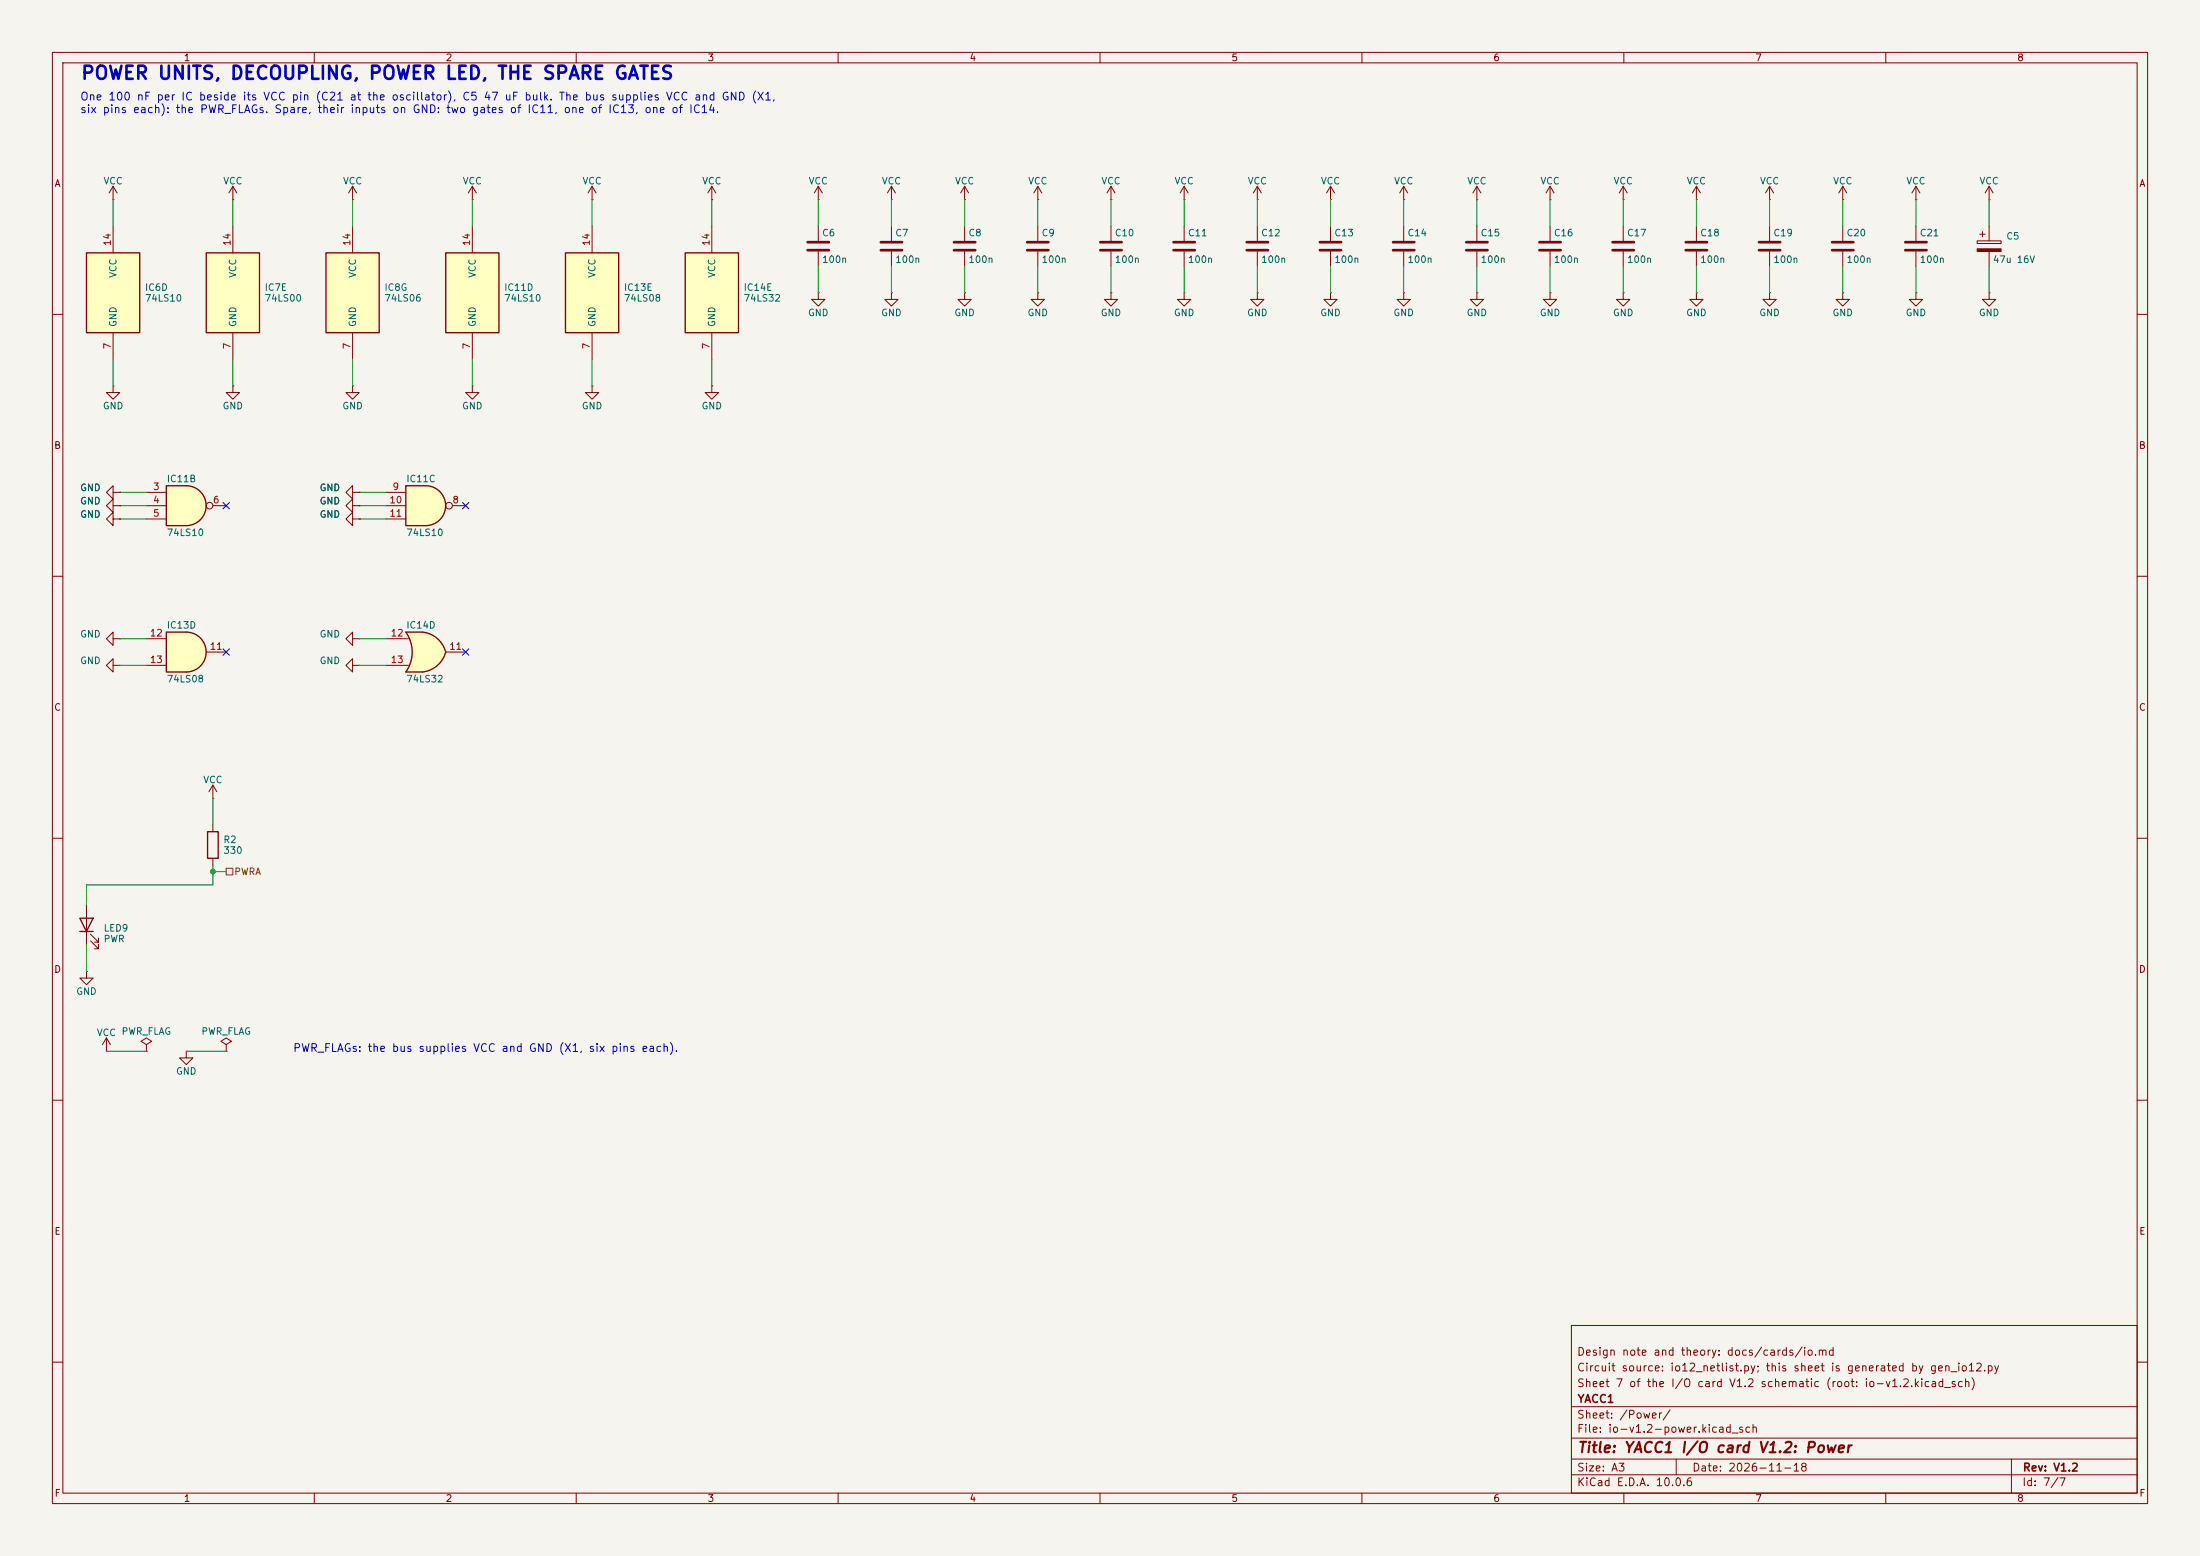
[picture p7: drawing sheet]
<svg xmlns="http://www.w3.org/2000/svg" width="420mm" height="297mm" viewBox="0 0 420 297" stroke-linecap="round" stroke-linejoin="round" font-family="sans-serif">
<path d="M0 0h420v297h-420z" fill="#f5f4ef" stroke="#f5f4ef" stroke-width=".19"/>
<g fill="none" stroke="#840000" stroke-width=".19">
<path d="M10 10h400v277h-400zM12 12h396v273h-396zM60 10v2M110 10v2M160 10v2M210 10v2M260 10v2M310 10v2M360 10v2M21.6 38.1h.1M21.6 35.6l-.8 1.2M21.6 35.6l.8 1.2"/>
<path d="M21.6 35.6v2.5M44.4 38.1h.1M44.4 35.6l-.7 1.2M44.4 35.6l.8 1.2M44.4 35.6v2.5M67.3 38.1h.1M67.3 35.6l-.8 1.2M67.3 35.6l.8 1.2M67.3 35.6v2.5M135.9 38.1h.1M135.9 35.6l-.8 1.2M135.9 35.6l.8 1.2"/>
<path d="M135.9 35.6v2.5M170.2 38.1h.1M170.2 35.6l-.8 1.2M170.2 35.6l.7 1.2M170.2 35.6v2.5M156.2 55.9v1.3h1.3l-1.3 1.2-1.3-1.2h1.3M156.2 55.9h.1M156.2 43.2v2.8M156.2 48v2.8M351.8 43.2v2.8M351.8 48v2.8M379.7 55.9v1.3h1.3l-1.3 1.2-1.2-1.2h1.2"/>
<path d="M379.7 55.9h.1M10 60h2M408 60h2M10 110h2M408 110h2M10 160h2M408 160h2M10 210h2M408 210h2M300 253h108v32h-108zM10 260h2M300 278.5h108"/>
<path d="M300 274.5h108M300 268.5h108M320 278.5v3M384 278.5v6.5M408 260h2M60 285v2M110 285v2M160 285v2M210 285v2M260 285v2M300 281.5h108M310 285v2"/>
<path d="M360 285v2"/>
</g>
<path d="M154.2 46.2h4M154.2 47.8h4M349.8 46.2h4M349.8 47.8h4" fill="none" stroke="#840000" stroke-width=".51"/>
<path d="M16.5 48.3h10.2v15.2h-10.2z" fill="#ffffc2"/>
<path d="M16.5 48.3h10.2v15.2h-10.2z" fill="none" stroke="#840000" stroke-width=".25"/>
<path d="M379.7 38.1h.1M379.7 35.6l-.7 1.2M379.7 35.6l.8 1.2M379.7 35.6v2.5M21.6 43.2v5.1M21.6 63.5v5.1" fill="none" stroke="#840000" stroke-width=".19"/>
<path d="M39.4 48.3h10.1v15.2h-10.1z" fill="#ffffc2"/>
<path d="M39.4 48.3h10.1v15.2h-10.1z" fill="none" stroke="#840000" stroke-width=".25"/>
<g fill="none" stroke="#840000" stroke-width=".19">
<path d="M90.2 38.1h.1M90.2 35.6l-.8 1.2M90.2 35.6l.7 1.2M90.2 35.6v2.5M113 38.1h.1M113 35.6l-.7 1.2M113 35.6l.8 1.2M113 35.6v2.5M365.8 38.1h.1M365.8 35.6l-.8 1.2M365.8 35.6l.7 1.2M365.8 35.6v2.5"/>
<path d="M44.4 43.2v5.1M337.8 55.9v1.3h1.3l-1.3 1.2-1.3-1.2h1.3M337.8 55.9h.1M337.8 43.2v2.8M337.8 48v2.8M351.8 55.9v1.3h1.3l-1.3 1.2-1.3-1.2h1.3M351.8 55.9h.1M377.4 46h4.6v.5h-4.6zM378 44.7h1M378.5 44.2v1M379.7 43.2v2.8M379.7 48v2.8"/>
<path d="M21.6 73.7v1.2h1.3l-1.3 1.3-1.3-1.3h1.3M21.6 73.7h.1M44.4 73.7v1.2h1.3l-1.3 1.3-1.2-1.3h1.2M44.4 73.7h.1M44.4 63.5v5.1"/>
</g>
<path d="M377.4 47.5h4.6v.5h-4.6z" fill="#840000" stroke="#840000" stroke-width=".19"/>
<path d="M335.8 46.2h4.1M335.8 47.8h4.1" fill="none" stroke="#840000" stroke-width=".51"/>
<path d="M62.2 48.3h10.2v15.2h-10.2z" fill="#ffffc2"/>
<path d="M62.2 48.3h10.2v15.2h-10.2z" fill="none" stroke="#840000" stroke-width=".25"/>
<path d="M67.3 43.2v5.1M365.8 55.9v1.3h1.2l-1.2 1.2-1.3-1.2h1.3M365.8 55.9h.1M67.3 63.5v5.1" fill="none" stroke="#840000" stroke-width=".19"/>
<path d="M85.1 48.3h10.1v15.2h-10.1z" fill="#ffffc2"/>
<path d="M85.1 48.3h10.1v15.2h-10.1z" fill="none" stroke="#840000" stroke-width=".25"/>
<path d="M90.2 43.2v5.1M365.8 43.2v2.8M365.8 48v2.8M67.3 73.7v1.2h1.3l-1.3 1.3-1.3-1.3h1.3M67.3 73.7h.1M90.2 73.7v1.2h1.2l-1.2 1.3-1.3-1.3h1.3M90.2 73.7h.1M90.2 63.5v5.1" fill="none" stroke="#840000" stroke-width=".19"/>
<path d="M363.7 46.2h4.1M363.7 47.8h4.1" fill="none" stroke="#840000" stroke-width=".51"/>
<path d="M107.9 48.3h10.2v15.2h-10.2z" fill="#ffffc2"/>
<path d="M107.9 48.3h10.2v15.2h-10.2z" fill="none" stroke="#840000" stroke-width=".25"/>
<path d="M113 43.2v5.1M323.8 55.9v1.3h1.3l-1.3 1.2-1.2-1.2h1.2M323.8 55.9h.1M113 73.7v1.2h1.3l-1.3 1.3-1.2-1.3h1.2M113 73.7h.1M113 63.5v5.1" fill="none" stroke="#840000" stroke-width=".19"/>
<path d="M130.8 48.3h10.2v15.2h-10.2z" fill="#ffffc2"/>
<path d="M130.8 48.3h10.2v15.2h-10.2zM39.6 158.8h2.1v5h-2.1z" fill="none" stroke="#840000" stroke-width=".25"/>
<g fill="none" stroke="#840000" stroke-width=".19">
<path d="M281.9 38.1h.1M281.9 35.6l-.7 1.2M281.9 35.6l.8 1.2M281.9 35.6v2.5M309.9 38.1h.1M309.9 35.6l-.8 1.2M309.9 35.6l.7 1.2M309.9 35.6v2.5M323.8 38.1h.1M323.8 35.6v2.5M323.8 35.6l-.7 1.2M323.8 35.6l.8 1.2"/>
<path d="M135.9 43.2v5.1M309.9 55.9v1.3h1.2l-1.2 1.2-1.3-1.2h1.3M309.9 55.9h.1M309.9 43.2v2.8M309.9 48v2.8M323.8 43.2v2.8M323.8 48v2.8M135.9 73.7v1.2h1.3l-1.3 1.3-1.3-1.3h1.3M135.9 73.7h.1M135.9 63.5v5.1M21.6 94v-1.3l-1.3 1.3 1.3 1.3v-1.3h1.3M22.9 94h.1"/>
<path d="M40.6 157.5v1.3M40.6 163.8v1.3M20.3 198.1l-.7 1.3M20.3 198.1l.8 1.3M20.3 198.1v2.6M27.9 199.4l1.1-.6-1.1-.7-1 .7 1 .6v1.3M43.2 199.4l1-.6-1-.7-1 .7 1 .6v1.3M20.3 200.7h.1M27.9 200.7h.1M35.6 200.7v1.2h1.2l-1.2 1.3-1.3-1.3h1.3M35.6 200.7h.1M43.2 200.7h.1"/>
</g>
<path d="M307.8 46.2h4.1M307.8 47.8h4.1M321.8 46.2h4.1M321.8 47.8h4.1" fill="none" stroke="#840000" stroke-width=".51"/>
<path d="M35.6 92.7a3.8 3.8 0 0 1 3.8 3.8 3.8 3.8 0 0 1-3.8 3.8z" fill="#ffffc2" stroke="#ffffc2" stroke-width=".19"/>
<path d="M31.7 92.7h3.9v7.6h-3.9z" fill="#ffffc2"/>
<path d="M31.7 92.7h3.9a3.8 3.8 0 0 1 3.8 3.8 3.8 3.8 0 0 1-3.8 3.8h-3.9z" fill="none" stroke="#840000" stroke-width=".25"/>
<g fill="none" stroke="#840000" stroke-width=".19">
<path d="M254 38.1h.1M254 35.6l-.8 1.2M254 35.6l.8 1.2M254 35.6v2.5M254 55.9v1.3h1.3l-1.3 1.2-1.3-1.2h1.3M254 55.9h.1M254 43.2v2.8M254 48v2.8M281.9 55.9v1.3h1.3l-1.3 1.2-1.2-1.2h1.2M281.9 55.9h.1M281.9 43.2v2.8M281.9 48v2.8"/>
<path d="M21.6 96.5v-1.2l-1.3 1.2 1.3 1.3v-1.3h1.3M21.6 99.1v-1.3l-1.3 1.3 1.3 1.2v-1.2h1.3M22.9 96.5h.1M22.9 99.1h.1M27.9 94h3.8M27.9 96.5h3.8M27.9 99.1h3.8M40.6 96.5h2.6M67.3 94v-1.3l-1.3 1.3 1.3 1.3v-1.3h1.3M68.6 94h.1"/>
<circle cx="40" cy="96.5" r=".63"/>
</g>
<path d="M252 46.2h4M252 47.8h4M279.9 46.2h4.1M279.9 47.8h4.1" fill="none" stroke="#840000" stroke-width=".51"/>
<path d="M81.3 92.7a3.8 3.8 0 0 1 3.8 3.8 3.8 3.8 0 0 1-3.8 3.8z" fill="#ffffc2" stroke="#ffffc2" stroke-width=".19"/>
<path d="M77.5 92.7h3.8v7.6h-3.8z" fill="#ffffc2"/>
<path d="M77.5 92.7h3.8a3.8 3.8 0 0 1 3.8 3.8 3.8 3.8 0 0 1-3.8 3.8h-3.8z" fill="none" stroke="#840000" stroke-width=".25"/>
<g fill="none" stroke="#840000" stroke-width=".19">
<path d="M268 38.1h.1M268 35.6v2.5M268 35.6l-.8 1.2M268 35.6l.7 1.2M295.9 38.1h.1M295.9 35.6l-.8 1.2M295.9 35.6l.8 1.2M295.9 35.6v2.5M268 55.9v1.3h1.2l-1.2 1.2-1.3-1.2h1.3M268 55.9h.1M268 43.2v2.8M268 48v2.8"/>
<path d="M295.9 55.9v1.3h1.3l-1.3 1.2-1.3-1.2h1.3M295.9 55.9h.1M67.3 96.5v-1.2l-1.3 1.2 1.3 1.3v-1.3h1.3M67.3 99.1v-1.3l-1.3 1.3 1.3 1.2v-1.2h1.3M68.6 96.5h.1M68.6 99.1h.1M73.7 96.5h3.8M73.7 94h3.8M73.7 99.1h3.8M86.4 96.5h2.5M40.6 152.4h.1M40.6 149.9l-.7 1.2"/>
<path d="M40.6 149.9l.8 1.2M40.6 149.9v2.5"/>
<circle cx="85.7" cy="96.5" r=".63"/>
</g>
<path d="M265.9 46.2h4.1M265.9 47.8h4.1" fill="none" stroke="#840000" stroke-width=".51"/>
<path d="M35.6 120.7a3.8 3.8 0 0 1 3.8 3.8 3.8 3.8 0 0 1-3.8 3.8z" fill="#ffffc2" stroke="#ffffc2" stroke-width=".19"/>
<path d="M31.7 120.7h3.9v7.6h-3.9z" fill="#ffffc2"/>
<path d="M31.7 120.7h3.9a3.8 3.8 0 0 1 3.8 3.8 3.8 3.8 0 0 1-3.8 3.8h-3.9z" fill="none" stroke="#840000" stroke-width=".25"/>
<path d="M295.9 43.2v2.8M295.9 48v2.8M21.6 121.9v-1.2l-1.3 1.2 1.3 1.3v-1.3h1.3M21.6 127v-1.3l-1.3 1.3 1.3 1.3v-1.3h1.3M22.9 121.9h.1M22.9 127h.1M27.9 121.9h3.8M27.9 127h3.8M39.4 124.5h3.8" fill="none" stroke="#840000" stroke-width=".19"/>
<path d="M293.9 46.2h4M293.9 47.8h4" fill="none" stroke="#840000" stroke-width=".51"/>
<path d="M77.5 120.7h3.1M77.5 128.3h3.1" fill="none" stroke="#ffffc2" stroke-width=".19"/>
<g fill="#ffffc2" stroke="#ffffc2" stroke-width=".19">
<path d="M80.1 123.1l5 1.4a5.2 5.2 0 0 1-4.4 3.8z"/>
<path d="M80.7 120.7a5.1 5.1 0 0 1 4.4 3.8l-5 1.3z"/>
</g>
<path d="M77.5 120.7h3.1v7.6h-3.1a6.7 6.7 0 0 0 0-7.6z" fill="#ffffc2"/>
<path d="M77.5 120.7h3.1a5.1 5.1 0 0 1 4.5 3.8 5.2 5.2 0 0 1-4.4 3.8h-3.2a6.6 6.6 0 0 0 0-7.6zM15.2 175.3h2.6l-1.3 2.5zM15.2 177.8h2.6" fill="none" stroke="#840000" stroke-width=".25"/>
<g fill="none" stroke="#840000" stroke-width=".19">
<path d="M156.2 38.1h.1M156.2 35.6l-.8 1.2M156.2 35.6l.8 1.2M156.2 35.6v2.5M184.1 38.1h.1M184.1 35.6l-.7 1.2M184.1 35.6l.8 1.2M184.1 35.6v2.5M198.1 38.1h.1M198.1 35.6l-.7 1.2M198.1 35.6l.8 1.2M198.1 35.6v2.5"/>
<path d="M212.1 38.1h.1M212.1 35.6v2.5M212.1 35.6l-.8 1.2M212.1 35.6l.8 1.2M226.1 38.1h.1M226.1 35.6l-.8 1.2M226.1 35.6l.7 1.2M226.1 35.6v2.5M240 38.1h.1M240 35.6v2.5M240 35.6l-.7 1.2M240 35.6l.8 1.2"/>
<path d="M337.8 38.1h.1M337.8 35.6l-.7 1.2M337.8 35.6l.8 1.2M337.8 35.6v2.5M351.8 38.1h.1M351.8 35.6l-.8 1.2M351.8 35.6l.8 1.2M351.8 35.6v2.5M170.2 55.9v1.3h1.2l-1.2 1.2-1.3-1.2h1.3M170.2 55.9h.1M170.2 43.2v2.8M170.2 48v2.8"/>
<path d="M184.1 55.9v1.3h1.3l-1.3 1.2-1.2-1.2h1.2M184.1 55.9h.1M184.1 43.2v2.8M184.1 48v2.8M198.1 55.9v1.3h1.3l-1.3 1.2-1.3-1.2h1.3M198.1 55.9h.1M198.1 43.2v2.8M198.1 48v2.8M212.1 55.9v1.3h1.3l-1.3 1.2-1.3-1.2h1.3M212.1 55.9h.1M212.1 43.2v2.8M212.1 48v2.8"/>
<path d="M226.1 55.9v1.3h1.2l-1.2 1.2-1.3-1.2h1.3M226.1 55.9h.1M226.1 43.2v2.8M226.1 48v2.8M240 55.9v1.3h1.3l-1.3 1.2-1.2-1.2h1.2M240 55.9h.1M240 43.2v2.8M240 48v2.8M22.9 94h.1M22.9 96.5h.1M22.9 99.1h.1M68.6 94h.1"/>
<path d="M68.6 96.5h.1M68.6 99.1h.1M67.3 121.9v-1.2l-1.3 1.2 1.3 1.3v-1.3h1.3M67.3 127v-1.3l-1.3 1.3 1.3 1.3v-1.3h1.3M68.6 121.9h.1M68.6 127h.1M73.7 121.9h4.3M73.7 127h4.3M85.1 124.5h3.8M16.5 172.7v7.6M17.3 179.6l1.5 1.5v-.8v.8h-.8M17.3 178.3l1.5 1.5v-.7v.7h-.8"/>
<path d="M16.5 185.4v1.3h1.3l-1.3 1.3-1.3-1.3h1.3M16.5 185.4h.1"/>
</g>
<path d="M168.1 46.2h4.1M168.1 47.8h4.1M182.1 46.2h4.1M182.1 47.8h4.1M196.1 46.2h4.1M196.1 47.8h4.1M210.1 46.2h4M210.1 47.8h4M224 46.2h4.1M224 47.8h4.1M238 46.2h4.1M238 47.8h4.1" fill="none" stroke="#840000" stroke-width=".51"/>
<path d="M43.2 165.7h1.2v1.3h-1.2z" fill="none" stroke="#725600" stroke-width=".19"/>
<g fill="none" stroke="#009600" stroke-width=".19">
<path d="M21.6 38.1v5.1M44.4 38.1v5.1M67.3 38.1v5.1M90.2 38.1v5.1M113 38.1v5.1M135.9 38.1v5.1M156.2 38.1v5.1M170.2 38.1v5.1M184.1 38.1v5.1M198.1 38.1v5.1M212.1 38.1v5.1M226.1 38.1v5.1"/>
<path d="M240 38.1v5.1M254 38.1v5.1M268 38.1v5.1M281.9 38.1v5.1M295.9 38.1v5.1M309.9 38.1v5.1M323.8 38.1v5.1M337.8 38.1v5.1M351.8 38.1v5.1M365.8 38.1v5.1M379.7 38.1v5.1M156.2 50.8v5.1"/>
<path d="M170.2 50.8v5.1M184.1 50.8v5.1M198.1 50.8v5.1M212.1 50.8v5.1M226.1 50.8v5.1M240 50.8v5.1M254 50.8v5.1M268 50.8v5.1M281.9 50.8v5.1M295.9 50.8v5.1M309.9 50.8v5.1M323.8 50.8v5.1"/>
<path d="M337.8 50.8v5.1M351.8 50.8v5.1M365.8 50.8v5.1M379.7 50.8v5.1M21.6 68.6v5.1M44.4 68.6v5.1M67.3 68.6v5.1M90.2 68.6v5.1M113 68.6v5.1M135.9 68.6v5.1M22.9 94h5M22.9 96.5h5"/>
<path d="M22.9 99.1h5M68.6 94h5.1M68.6 96.5h5.1M68.6 99.1h5.1M22.9 127h5M22.9 121.9h5M68.6 127h5.1M68.6 121.9h5.1M40.6 152.4v5.1M40.6 165.1v3.8h-24.1v3.8M40.6 166.4h2.6M16.5 180.3v5.1"/>
<path d="M20.3 200.7h7.6M35.6 200.7h7.6"/>
</g>
<path d="M42.6 95.9l1.2 1.2M43.8 95.9l-1.2 1.2M88.3 95.9l1.2 1.2M89.5 95.9l-1.2 1.2M42.6 123.9l1.2 1.2M43.8 123.9l-1.2 1.2M88.3 123.9l1.2 1.2M89.5 123.9l-1.2 1.2" fill="none" stroke="#000084" stroke-width=".19"/>
<circle cx="40.6" cy="166.4" r=".46" fill="#009600" stroke="#009600" stroke-width=".19"/>
<text font-size="2.5" fill="#0000c2" x="15.3" y="15.8">POWER UNITS, DECOUPLING, POWER LED, THE SPARE GATES</text>
<text font-size="2" fill="#840000" x="301" y="277.8">Title: YACC1 I/O card V1.2: Power</text>
<g font-size="1.5" fill="#0000c2">
<text x="15.2" y="19.5">One 100 nF per IC beside its VCC pin (C21 at the oscillator), C5 47 uF bulk. The bus supplies VCC and GND (X1,</text>
<text x="15.2" y="22">six pins each): the PWR_FLAGs. Spare, their inputs on GND: two gates of IC11, one of IC13, one of IC14.</text>
<text x="55.8" y="201.2">PWR_FLAGs: the bus supplies VCC and GND (X1, six pins each).</text>
</g>
<g font-size="1.5" fill="#840000">
<text x="300.9" y="262.1">Circuit source: io12_netlist.py; this sheet is generated by gen_io12.py</text>
<text x="300.9" y="259.1">Design note and theory: docs/cards/io.md</text>
<text x="300.9" y="265.1">Sheet 7 of the I/O card V1.2 schematic (root: io-v1.2.kicad_sch)</text>
<text x="301" y="268.1">YACC1</text>
<text x="300.9" y="273.8">File: io-v1.2-power.kicad_sch</text>
<text x="300.9" y="271.1">Sheet: /Power/</text>
<text x="300.9" y="281.2">Size: A3</text>
<text x="322.9" y="281.2">Date: 2026-11-18</text>
<text x="386" y="281.2">Rev: V1.2</text>
<text x="300.9" y="284">KiCad E.D.A. 10.0.6</text>
<text x="385.9" y="284">Id: 7/7</text>
</g>
<g font-size="1.3" fill="#840000">
<text x="35" y="12">1</text>
<text x="85" y="12">2</text>
<text x="135" y="12">3</text>
<text x="185" y="12">4</text>
<text x="235" y="12">5</text>
<text x="285" y="12">6</text>
<text x="335" y="12">7</text>
<text x="385" y="12">8</text>
<text x="10.3" y="36">A</text>
<text x="408.3" y="36">A</text>
<text x="10.2" y="86">B</text>
<text x="408.2" y="86">B</text>
<text x="10.2" y="136">C</text>
<text x="408.2" y="136">C</text>
<text x="10.2" y="186">D</text>
<text x="408.2" y="186">D</text>
<text x="10.3" y="236">E</text>
<text x="408.3" y="236">E</text>
<text x="10.3" y="286">F</text>
<text x="35" y="287">1</text>
<text x="85" y="287">2</text>
<text x="135" y="287">3</text>
<text x="185" y="287">4</text>
<text x="235" y="287">5</text>
<text x="285" y="287">6</text>
<text x="335" y="287">7</text>
<text x="385" y="287">8</text>
<text x="408.3" y="286">F</text>
</g>
<g font-size="1.3" fill="#006464">
<text x="19.6" y="35.5">VCC</text>
<text x="42.5" y="35.5">VCC</text>
<text x="65.4" y="35.5">VCC</text>
<text x="88.2" y="35.5">VCC</text>
<text x="111.1" y="35.5">VCC</text>
<text x="133.9" y="35.5">VCC</text>
<text x="154.3" y="35.5">VCC</text>
<text x="168.2" y="35.5">VCC</text>
<text x="182.2" y="35.5">VCC</text>
<text x="196.2" y="35.5">VCC</text>
<text x="210.1" y="35.5">VCC</text>
<text x="224.1" y="35.5">VCC</text>
<text x="238.1" y="35.5">VCC</text>
<text x="252.1" y="35.5">VCC</text>
<text x="266" y="35.5">VCC</text>
<text x="280" y="35.5">VCC</text>
<text x="294" y="35.5">VCC</text>
<text x="307.9" y="35.5">VCC</text>
<text x="321.9" y="35.5">VCC</text>
<text x="335.9" y="35.5">VCC</text>
<text x="349.8" y="35.5">VCC</text>
<text x="363.8" y="35.5">VCC</text>
<text x="377.8" y="35.5">VCC</text>
<text x="156.8" y="45.4">C6</text>
<text x="170.8" y="45.4">C7</text>
<text x="184.8" y="45.4">C8</text>
<text x="198.7" y="45.4">C9</text>
<text x="212.7" y="45.4">C10</text>
<text x="226.7" y="45.4">C11</text>
<text x="240.6" y="45.4">C12</text>
<text x="254.6" y="45.4">C13</text>
<text x="268.6" y="45.4">C14</text>
<text x="282.6" y="45.4">C15</text>
<text x="296.5" y="45.4">C16</text>
<text x="310.5" y="45.4">C17</text>
<text x="324.5" y="45.4">C18</text>
<text x="338.4" y="45.4">C19</text>
<text x="352.4" y="45.4">C20</text>
<text x="366.4" y="45.4">C21</text>
<text x="382.9" y="46">C5</text>
<text x="22.6" y="53.1" transform="rotate(-90 22.6 53.1)">VCC</text>
<text x="45.4" y="53.1" transform="rotate(-90 45.4 53.1)">VCC</text>
<text x="68.3" y="53.1" transform="rotate(-90 68.3 53.1)">VCC</text>
<text x="91.1" y="53.1" transform="rotate(-90 91.1 53.1)">VCC</text>
<text x="114" y="53.1" transform="rotate(-90 114 53.1)">VCC</text>
<text x="136.9" y="53.1" transform="rotate(-90 136.9 53.1)">VCC</text>
<text x="156.8" y="50.5">100n</text>
<text x="170.8" y="50.5">100n</text>
<text x="184.8" y="50.5">100n</text>
<text x="198.7" y="50.5">100n</text>
<text x="212.7" y="50.5">100n</text>
<text x="226.7" y="50.5">100n</text>
<text x="240.6" y="50.5">100n</text>
<text x="254.6" y="50.5">100n</text>
<text x="268.6" y="50.5">100n</text>
<text x="282.6" y="50.5">100n</text>
<text x="296.5" y="50.5">100n</text>
<text x="310.5" y="50.5">100n</text>
<text x="324.5" y="50.5">100n</text>
<text x="338.4" y="50.5">100n</text>
<text x="352.4" y="50.5">100n</text>
<text x="366.4" y="50.5">100n</text>
<text x="380.3" y="50.5">47u 16V</text>
<text x="27.6" y="55.8">IC6D</text>
<text x="27.6" y="57.9">74LS10</text>
<text x="50.4" y="55.8">IC7E</text>
<text x="50.4" y="57.9">74LS00</text>
<text x="73.3" y="55.8">IC8G</text>
<text x="73.3" y="57.9">74LS06</text>
<text x="96.1" y="55.8">IC11D</text>
<text x="96.1" y="57.9">74LS10</text>
<text x="119" y="55.8">IC13E</text>
<text x="119" y="57.9">74LS08</text>
<text x="141.9" y="55.8">IC14E</text>
<text x="141.9" y="57.9">74LS32</text>
<text x="22.6" y="62.5" transform="rotate(-90 22.6 62.5)">GND</text>
<text x="45.4" y="62.5" transform="rotate(-90 45.4 62.5)">GND</text>
<text x="68.3" y="62.5" transform="rotate(-90 68.3 62.5)">GND</text>
<text x="91.1" y="62.5" transform="rotate(-90 91.1 62.5)">GND</text>
<text x="114" y="62.5" transform="rotate(-90 114 62.5)">GND</text>
<text x="136.9" y="62.5" transform="rotate(-90 136.9 62.5)">GND</text>
<text x="154.1" y="60.7">GND</text>
<text x="168.1" y="60.7">GND</text>
<text x="182.1" y="60.7">GND</text>
<text x="196.1" y="60.7">GND</text>
<text x="210" y="60.7">GND</text>
<text x="224" y="60.7">GND</text>
<text x="238" y="60.7">GND</text>
<text x="251.9" y="60.7">GND</text>
<text x="265.9" y="60.7">GND</text>
<text x="279.9" y="60.7">GND</text>
<text x="293.8" y="60.7">GND</text>
<text x="307.8" y="60.7">GND</text>
<text x="321.8" y="60.7">GND</text>
<text x="335.8" y="60.7">GND</text>
<text x="349.7" y="60.7">GND</text>
<text x="363.7" y="60.7">GND</text>
<text x="377.7" y="60.7">GND</text>
<text x="19.5" y="78.4">GND</text>
<text x="42.4" y="78.4">GND</text>
<text x="65.2" y="78.4">GND</text>
<text x="88.1" y="78.4">GND</text>
<text x="111" y="78.4">GND</text>
<text x="133.8" y="78.4">GND</text>
<text x="15.2" y="94">GND</text>
<text x="31.7" y="92.3">IC11B</text>
<text x="60.9" y="94">GND</text>
<text x="77.5" y="92.3">IC11C</text>
<text x="15.2" y="96.6">GND</text>
<text x="15.2" y="99.1">GND</text>
<text x="60.9" y="96.6">GND</text>
<text x="60.9" y="99.1">GND</text>
<text x="31.7" y="102.6">74LS10</text>
<text x="77.5" y="102.6">74LS10</text>
<text x="15.2" y="122">GND</text>
<text x="31.7" y="120.3">IC13D</text>
<text x="60.9" y="122">GND</text>
<text x="77.5" y="120.3">IC14D</text>
<text x="15.2" y="127.1">GND</text>
<text x="31.7" y="130.6">74LS08</text>
<text x="60.9" y="127.1">GND</text>
<text x="77.5" y="130.6">74LS32</text>
<text x="38.7" y="149.8">VCC</text>
<text x="42.5" y="161.2">R2</text>
<text x="42.5" y="163.3">330</text>
<text x="19.7" y="178.1">LED9</text>
<text x="19.7" y="180.2">PWR</text>
<text x="14.4" y="190.2">GND</text>
<text x="38.3" y="197.8">PWR_FLAG</text>
<text x="18.4" y="198.1">VCC PWR_FLAG</text>
<text x="33.5" y="205.4">GND</text>
</g>
<g font-size="1.3" fill="#a90000">
<text x="21.5" y="47.1" transform="rotate(-90 21.5 47.1)">14</text>
<text x="44.3" y="47.1" transform="rotate(-90 44.3 47.1)">14</text>
<text x="67.2" y="47.1" transform="rotate(-90 67.2 47.1)">14</text>
<text x="90" y="47.1" transform="rotate(-90 90 47.1)">14</text>
<text x="112.9" y="47.1" transform="rotate(-90 112.9 47.1)">14</text>
<text x="135.8" y="47.1" transform="rotate(-90 135.8 47.1)">14</text>
<text x="21.5" y="66.8" transform="rotate(-90 21.5 66.8)">7</text>
<text x="44.3" y="66.8" transform="rotate(-90 44.3 66.8)">7</text>
<text x="67.2" y="66.8" transform="rotate(-90 67.2 66.8)">7</text>
<text x="90" y="66.8" transform="rotate(-90 90 66.8)">7</text>
<text x="112.9" y="66.8" transform="rotate(-90 112.9 66.8)">7</text>
<text x="135.8" y="66.8" transform="rotate(-90 135.8 66.8)">7</text>
<text x="29.1" y="93.8">3</text>
<text x="74.8" y="93.8">9</text>
<text x="29.1" y="96.4">4</text>
<text x="29.1" y="98.9">5</text>
<text x="40.5" y="96.4">6</text>
<text x="74.2" y="96.4">10</text>
<text x="74.2" y="98.9">11</text>
<text x="86.3" y="96.4">8</text>
<text x="28.5" y="121.8">12</text>
<text x="39.9" y="124.3">11</text>
<text x="74.5" y="121.8">12</text>
<text x="85.7" y="124.3">11</text>
<text x="28.5" y="126.9">13</text>
<text x="74.5" y="126.9">13</text>
</g>
<text font-size="1.3" fill="#725600" x="44.6" y="167.3">PWRA</text>
</svg>
